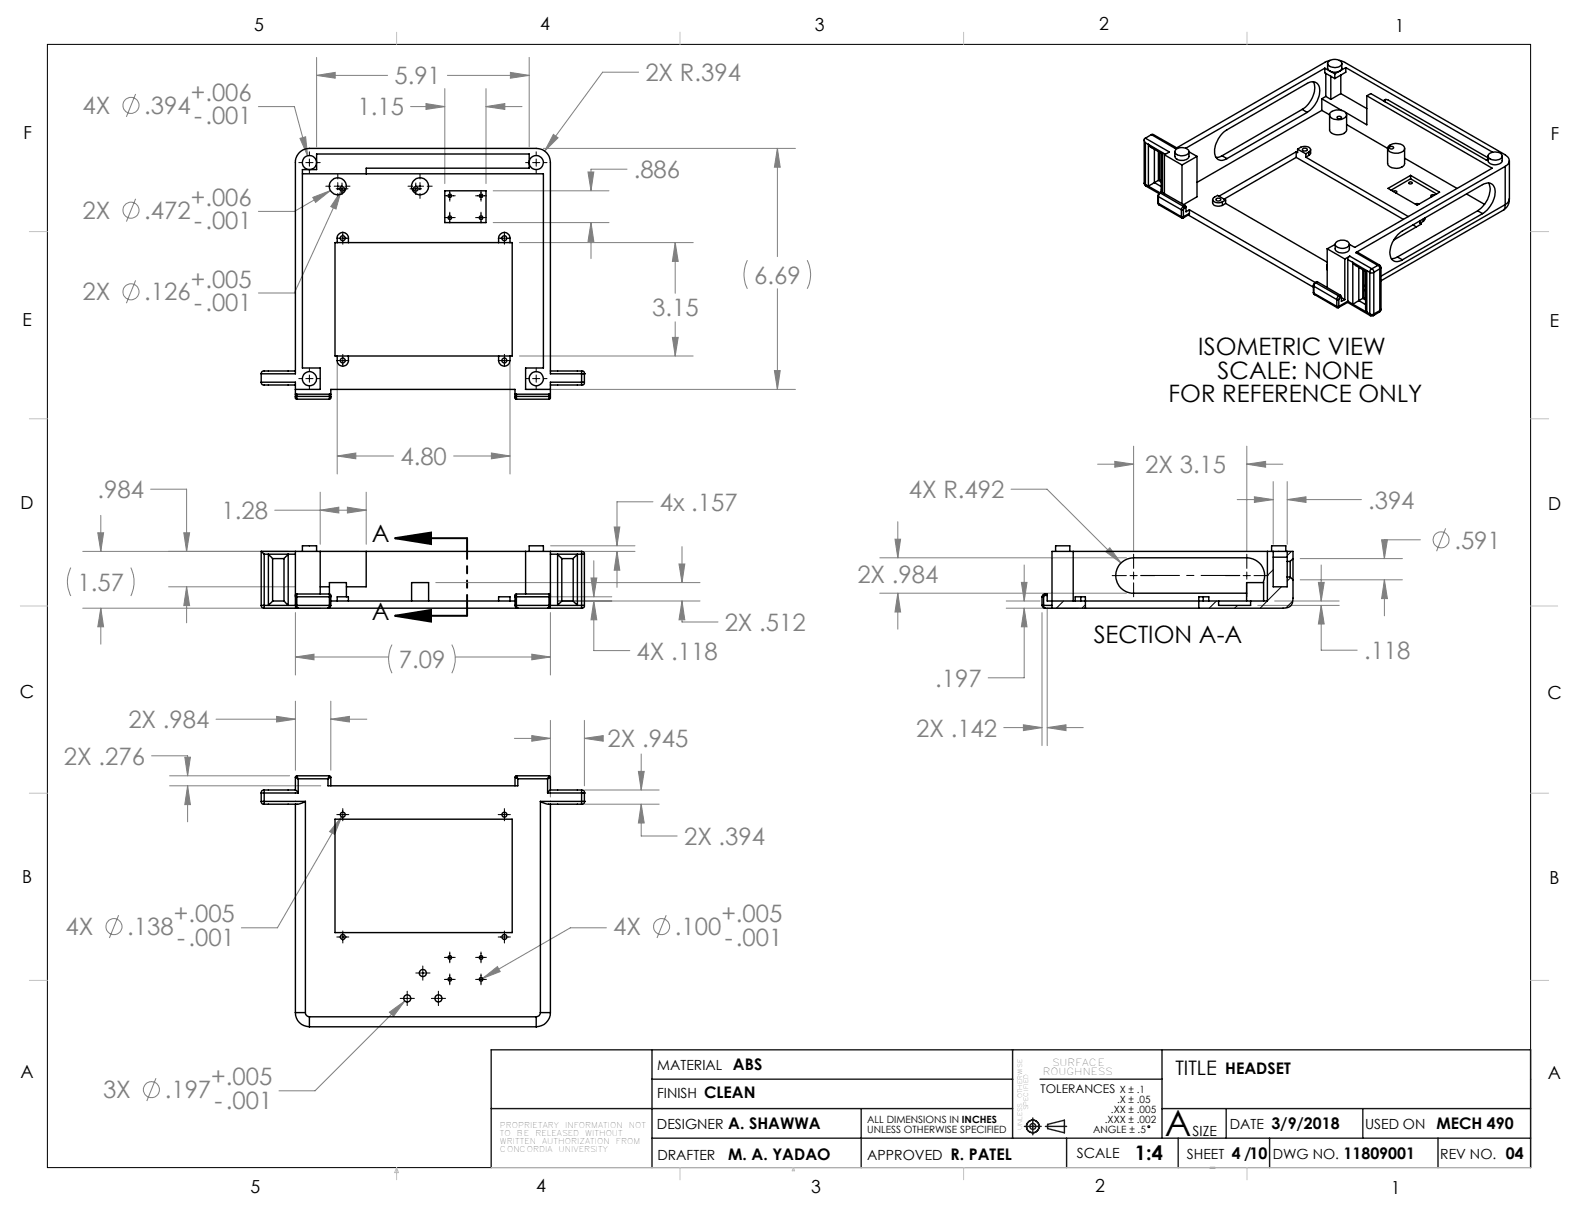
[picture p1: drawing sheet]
<svg xmlns="http://www.w3.org/2000/svg" width="279mm" height="216mm" viewBox="0 0 279 216" stroke-linecap="round" stroke-linejoin="round" font-family="sans-serif">
<g fill="none" stroke="#808080" stroke-width=".18">
<path d="M23.9 16.6l-1.6 4M45.6 18.8h6.3l2.4 8.7M55.8 13.3l3.3-.5v1zM55.8 10.1v15.8M55.8 13.3h12.6M72.4 18.8h6.1M75.1 18.3l3.4 .5-3.4 .5zM78.5 15.6v16.8M78.9 13.3h14.4M85.7 18.8l3.3-.5v1zM85.7 15.6v16.8M85.7 18.8h6.4"/>
<path d="M90 12.8l3.3 .5-3.3 .5zM93.3 10.1v15.8M112.6 12.7h-6.3l-10.2 14M23.9 35.1l-1.6 4M52.9 24.4l1-.3 .4 3.4zM55.2 34.8l3.1-1.2-2.6 2.1zM58.3 33.6l-6.4 3.7h-6.3M60.2 33.7l-.9 3.2-1-.5zM60.2 33.7l-8.3 18h-6.3M87 39.3h20.4M87 33.7h20.4M95.8 26.2h44.5"/>
<path d="M97.6 23.7l.8 .6-2.3 2.4zM103.7 30.3h1l-.5 3.4zM104.2 39.3l.5 3.3h-1zM104.2 39.3v6.3M110.6 29.8h-6.4v3.9M137.1 26.2l.5 3.3h-1zM137.1 26.2v19.1M23.9 49.5l-1.6 4M91.6 42.8h30.7M118.6 59.5h1l-.5 3.3zM119.1 42.8l.5 3.3h-1zM119.1 42.8v8.9"/>
<path d="M119.1 56.8v6M131.8 45.9a5.6 5.6 0 0 0 0 5M137.1 50.9v17.8M142.4 45.9a5.6 5.6 0 0 1 0 5M59.5 64.1v19.5M86.7 79.9l3.3 .5-3.3 .5zM90 64.1v19.5M91.6 62.8h30.7M92.6 68.7h47.7M136.6 65.4h1l-.5 3.3zM200 78.7v18.4M219.9 78.7v18.4"/>
<path d="M14.6 97.3h48.7M17.3 94h1l-.5 3.3zM17.8 90.9v6.4M26.6 86.3h6.3v11M32.4 94h1l-.5 3.3zM48.5 90h16.1M56.5 90l3.3-.5v1zM56.5 86.8v9.2M59.5 80.4l3.3-.5v1zM59.5 80.4h9.9M61.3 89.5l3.3 .5-3.3 .5zM64.6 86.8v9.2"/>
<path d="M80 80.4h10M97.1 97.3h14.9M97.1 96.3h14.9M104.7 98.9v6.4M108.3 93h1l-.5 3.3zM108.8 97.3l.5 3.3h-1zM108.8 97.3v6.3M115.2 88.5h-6.4v7.8M119.8 99.5h1l-.5 3.3zM120.3 96.4v6.4M155.2 98.4h43.5M157.9 95.1h1l-.5 3.3z"/>
<path d="M158.4 92v6.4M178.3 86.3h6.4l13 13M180.7 99.7v6.3M193.6 81.9h6.4M195.1 97.3l.7-.7 1.9 2.7zM196.6 81.4l3.4 .5-3.4 .5zM218.2 88.1h6.4M219.9 81.9l3.3-.5v1zM219.9 81.9h6.4M221.3 87.6l3.3 .5-3.3 .5zM224.6 84.9v11.1M227 88.1l3.4-.5v1z"/>
<path d="M227 84.9v11.1M227 88.1h13.1M229.3 98.5h18.1M233 99.7v6.3M243.7 95.2h1l-.5 3.3zM250.5 95.2h-6.3v3.3M255 93.2l-1.6 4M12.5 100.1a5.5 5.5 0 0 0 0 5M14.6 107.3h42M17.8 107.3l.5 3.3h-1zM17.8 107.3v6.3M23.1 100.1a5.8 5.8 0 0 1 0 5"/>
<path d="M29.7 103.5h22.4M32.9 103.5l.5 3.3h-1zM32.9 103.5v6.4M52.1 115.9l3.3-.5v1zM52.1 108.1v11M52.1 115.9h16.4M69.1 113.7a5.6 5.6 0 0 0 0 5M76.9 102.8h46.6M79.7 113.7a5.6 5.6 0 0 1 0 5M80.3 115.9h16.8M91.2 105.3h16.7M93.8 115.4l3.3 .5-3.3 .5z"/>
<path d="M97.1 108.1v11M98.4 106h25.1M104.2 102h1.1l-.6 3.3zM104.7 106l.6 3.3h-1.1zM104.7 106v8.8h6.4M120.3 106l.5 3.3h-1zM120.3 106v3.7h6.3M155.2 104.6h43.5M158.4 104.6l.5 3.3h-1zM158.4 104.6v6.4M177.5 107.3h12.7M177.5 106h5.9"/>
<path d="M180.2 102.7h1l-.5 3.3zM180.7 107.3l.5 3.3h-1zM180.7 107.3v12.3h-6.4M183.8 108.1v23.4M184.7 107.3v24.2M221.9 106.8h14.3M224.8 106h11.4M229.3 102.3h18.1M232.6 102.7h1l-.6 3.3zM233 106.8l.6 3.3h-1zM233 106.8v7.9h6.4M244.2 102.3l.5 3.3h-1z"/>
<path d="M244.2 102.3v6.3M26.7 133.3h6.4v3.5M29.9 136.8h21.2M29.9 138.6h26.7M32.6 133.6h1l-.5 3.2zM33.1 138.6l.5 3.3h-1zM33.1 138.6v6.4M38.1 126.9h14M48.8 126.4l3.3 .5-3.3 .5zM52.1 123.7v12.2M58.3 126.9l3.3-.5v1zM58.3 123.7v12.2"/>
<path d="M58.3 126.9h6.4M90.7 130.2h6.4M93.8 129.8l3.3 .4-3.3 .5zM97.1 127.1v13.5M103.1 130.2l3.3-.4v.9zM103.1 127.1v11.5M103.1 130.2h2.8M103.1 139.3h13.2M112.6 136.1h1l-.5 3.2zM113.1 133v6.3M177.1 128.3h6.7M180.5 127.8l3.3 .5-3.3 .6z"/>
<path d="M184.7 128.3l3.3-.5v1.1zM184.7 128.3h6.4M60.3 144.1l-1.3 3.1-.9-.5zM60.3 144.1l-11.4 19.6h-6.3M103.1 141.9h13.2M113.1 141.9l.5 3.3h-1zM113.1 141.9v5.6h6.4M20.9 161.4l-1.6 4.1M68.7 178.5l2.7-1.9-2 2.6zM71.4 176.6l-15.8 15.8h-6.4M85.1 172.6l2.6-2.1 .5 .9zM107 163.7h-6.4l-15.5 8.9"/>
<path d="M117.5 161.4l-1.6 4.1M27.5 190.2l-1.6 4"/>
<circle cx="23.1" cy="18.6" r="1.41"/>
<circle cx="23.1" cy="37.1" r="1.41"/>
<circle cx="23.1" cy="51.5" r="1.41"/>
<circle cx="254.2" cy="95.2" r="1.4"/>
<circle cx="20.1" cy="163.5" r="1.41"/>
<circle cx="116.7" cy="163.5" r="1.41"/>
<circle cx="26.7" cy="192.2" r="1.41"/>
</g>
<g fill="none" stroke="#000" stroke-width=".18">
<path d="M8.4 7.8h261.6v198.2h-261.6zM52.7 28.7h.6M53.9 28.7h1.3M54.6 26.8v.6M54.6 28v1.3M54.6 30v.6M55.8 28.7h.7M57.5 32.8h.8M58.9 32.8h1.3M59.3 33.3h2.1M59.6 30.7v.9M59.6 32.2v1.3"/>
<path d="M59.6 34.1v.9M60.3 32.3v2M60.9 32.8h.8M72 32.8h.8M72.3 33.3h2.1M73.3 32.3v2M73.4 32.8h1.3M74.1 30.7v.9M74.1 32.2v1.3M74.1 34.1v.9M75.4 32.8h.8M78.4 38.4h1.9"/>
<path d="M78.4 34.5h1.9M79.3 33.6v1.9M79.3 37.4v1.9M83.9 38.4h1.9M83.9 34.5h1.9M84.8 33.6v1.9M84.8 37.4v1.9M92.7 28.7h.6M93.9 28.7h1.3M94.6 26.8v.6M94.6 28v1.3M94.6 30v.6"/>
<path d="M95.8 28.7h.7M59.4 42h2.1M60.5 40.9v2.2M87.9 42h2.1M89 40.9v2.2M52.7 66.8h.6M53.9 66.8h1.3M54.6 64.9v.6M54.6 66.1v1.3M54.6 68.1v.6M55.8 66.8h.7M59.4 63.6h2.1"/>
<path d="M60.5 62.5v2.2M87.9 63.6h2.1M89 62.5v2.2M92.7 66.8h.6M93.9 66.8h1.3M94.6 64.9v.6M94.6 66.1v1.3M94.6 68.1v.6M95.8 66.8h.7M200 97.8v2.5M219.9 97.8v2.5M196.2 101.5h2.5"/>
<path d="M199.3 101.5h1.3M200 100.9v1.3M200 102.8v2.5M201.2 101.5h2.5M216.2 101.5h2.5M219.3 101.5h1.3M219.9 100.9v1.3M219.9 102.8v2.5M221.2 101.5h2.5M59.4 143.7h2.1M60.5 142.6v2.2M87.9 143.7h2.1"/>
<path d="M89 142.6v2.2M59.4 165.3h2.1M60.5 164.2v2.1M70.6 176.1h2.5M71.8 174.8v2.6M73.3 171.6h2.5M74.6 170.4v2.5M76.1 176.1h2.5M77.3 174.8v2.6M78.4 168.9h1.9M78.4 172.8h1.9M79.3 167.9v1.9"/>
<path d="M79.3 171.8v1.9M83.9 168.9h1.9M83.9 172.8h1.9M84.8 167.9v1.9M84.8 171.8v1.9M87.9 165.3h2.1M89 164.2v2.1"/>
<circle cx="202.6" cy="198.7" r=".17"/>
</g>
<path d="M69.7 94.9l6.3-1v2.1zM69.7 94.9h12.7M69.7 108.6l6.3-1v2zM69.7 108.6h12.7" fill="none" stroke="#000" stroke-width=".35"/>
<g fill="none" stroke="#191924" stroke-width=".25">
<path d="M86.6 195.5h92M115 185.2v20.8M115 190.4h63.6M151.9 195.5v10.5M178.6 185.2v15.6M180.7 198.7h3M182.2 197.2v3M183.4 190.4h21.6M184.4 198.7h3.7M184.8 198.3l2.9-.7v2.2l-2.9-.7zM205 185.2v15.6M205 195.5h65"/>
<path d="M216.3 195.5v5.3M240.4 195.5v5.3M86.6 206v-20.8h183.4v20.8M115 200.8h155M188.1 200.8v5.2M207.8 200.8v5.2M213.4 206h.9M223.9 200.8v5.2M253.6 200.8v5.2"/>
<circle cx="182.2" cy="198.7" r="1.11"/>
<circle cx="182.2" cy="198.7" r=".51"/>
</g>
<path d="M201.2 101.5h17.5" fill="none" stroke="#000" stroke-width=".18" stroke-dasharray="15.2 1.3 1.3 1.3" stroke-dashoffset="8.4"/>
<path d="M82.4 94.9v13.7" fill="none" stroke="#000" stroke-width=".35" stroke-dasharray="6.3 1.3 1.3 1.3 1.3 1.3" stroke-dashoffset="2.7"/>
<g fill="none" stroke="#c0c0c0" stroke-width=".18">
<path d="M70 5.7v2.1M119.9 5.7v2.1M170 5.7v2.1M220 5.7v2.1M5.2 40.9h3.2M270 40.9h3.2M5.2 73.9h3.2M270 73.9h3.2M3.6 106.9h4.8M270 106.9h4.7M5.2 139.9h3.2M270 139.9h3.2"/>
<path d="M5.2 172.9h3.2M270 172.9h3.2M70 206v2.1M70 206l.3 .8h-.7zM86.6 206h183.4M119.9 206v2.1M139.9 206l.3 .5h-.5zM170 206v2.1M220 206v2.1"/>
</g>
<path d="M69.7 94.9l6.3-1v2.1zM69.7 108.6l6.3-1v2z" fill="#000"/>
<path d="M55.8 13.3l3.3-.5v1zM90 12.8l3.3 .5-3.3 .5zM86.7 79.9l3.3 .5-3.3 .5zM59.5 80.4l3.3-.5v1zM118.6 59.5h1l-.5 3.3zM119.1 42.8l.5 3.3h-1zM85.7 18.8l3.3-.5v1zM75.1 18.3l3.4 .5-3.4 .5zM104.2 39.3l.5 3.3h-1zM103.7 30.3h1l-.5 3.4zM52.9 24.4l1.4 3.1-.4-3.4zM137.1 26.2l.5 3.3h-1zM136.6 65.4h1l-.5 3.3zM55.2 34.8l.5 .9 2.6-2.1zM60.2 33.7l-1.9 2.7 1 .5zM97.6 23.7l-1.5 3 2.3-2.4zM52.1 115.9l3.3-.5v1zM93.8 115.4l3.3 .5-3.3 .5zM17.3 94h1l-.5 3.3zM17.8 107.3l.5 3.3h-1zM119.8 99.5h1l-.5 3.3zM120.3 106l.5 3.3h-1zM104.2 102h1.1l-.6 3.3zM104.7 106l.6 3.3h-1.1zM56.5 90l3.3-.5v1zM61.3 89.5l3.3 .5-3.3 .5zM32.4 94h1l-.5 3.3zM32.9 103.5l.5 3.3h-1zM108.3 93h1l-.5 3.3zM108.8 97.3l.5 3.3h-1zM60.3 144.1l-2.2 2.6 .9 .5zM68.7 178.5l.7 .7 2-2.6zM85.1 172.6l3.1-1.2-.5-.9zM48.8 126.4l3.3 .5-3.3 .5zM58.3 126.9l3.3-.5v1zM32.6 133.6h1l-.5 3.2zM33.1 138.6l.5 3.3h-1zM103.1 130.2l3.3-.4v.9zM93.8 129.8l3.3 .4-3.3 .5zM113.1 141.9l.5 3.3h-1zM112.6 136.1h1l-.5 3.2zM243.7 95.2h1l-.5 3.3zM244.2 102.3l.5 3.3h-1zM221.3 87.6l3.3 .5-3.3 .5zM227 88.1l3.4-.5v1zM232.6 102.7h1l-.6 3.3zM233 106.8l.6 3.3h-1zM180.2 102.7h1l-.5 3.3zM180.7 107.3l.5 3.3h-1zM219.9 81.9l3.3-.5v1zM196.6 81.4l3.4 .5-3.4 .5zM195.1 97.3l2.6 2-1.9-2.7zM157.9 95.1h1l-.5 3.3zM158.4 104.6l.5 3.3h-1zM180.5 127.8l3.3 .5-3.3 .6zM184.7 128.3l3.3-.5v1.1z" fill="#808080"/>
<g fill="none" stroke="#000" stroke-width=".25">
<path d="M229.7 19.3l.9 .5M229.7 19.3l-14.2 8.2M230.6 19.8a4.5 4.5 0 0 0 2-4.7 1.31 1.31 0 0 0-2-.4l-14.2 8.2a4.6 4.6 0 0 0-2 4.7 1.31 1.31 0 0 0 2 .4M230.6 19.8l-14.2 8.2M231.6 14.4a3.8 3.8 0 0 1-1.1 4.2l-.8 .7M233.2 19.5l1.3 .7v2.7a1.65 1.65 0 0 0 2.4 .7l.5-.4 .1-.3v-2.7M233.2 19.5l-22.1 12.7M233.2 17.4v2.1M233.2 17.4l3.5 2.1M233.7 12l-24.5 14.1M233.7 12l1.7 1M233.7 12v.8l1.7 1.1"/>
<path d="M233.9 17l-.7 .4M233.9 17l.8 .5M233.9 12.9v4.1M234.2 11.2v.8a1.56 1.56 0 0 0 2.1 .5M234.4 10.8a1.59 1.59 0 0 1 2.3 .3 1.42 1.42 0 0 1-2.1 .6l-.4-.5zM234.6 10.7l-.7 .2-26.6 15.3-4.2-2.5M234.7 13.4v4.1M234.8 19.8a2.11 2.11 0 0 1 2.6 .2 .82 .82 0 0 1-.8 1.1 1.73 1.73 0 0 1-2.1-.7l.1-.4zM235.4 13v.9M236.3 10.7l.9 .3 28.3 16.3a1.09 1.09 0 0 1 .7 1 1.09 1.09 0 0 1-.7 1.1M236.3 12.5l-.9 .5M236.5 16.5l4.6 2.7"/>
<path d="M236.5 13.2v3.3M236.5 16.5l-1.8 1M236.7 11.2v.9l-.4 .4M237.4 11.9l25.9 14.9M237.4 11.9l-1.1 .6M237.4 11.9v.8l-2 1.2M241.1 16.9l22.1 12.8-24.2 13.9-1-.5M241.1 16.9l.7-.4 20.3 11.7 .4-.2M241.1 16.9v5.1l-3.8-2.2M244 17.8l.5-.3 .4 .2 17.6 10.1M244.3 17.9v.1M244.4 17.5l-.1 .4"/>
<path d="M53.3 30.7h42.5v34.2h-3.1v3.8h4.4M64.6 30.7v-1h28.7v-2.5h-37.5v2.7h-2.5v35h3.2v3.8h-4.4M78.5 33.7h7.2v5.6h-7.2zM201.8 24.7v7.6M201.8 32.3l.3 .5M201.8 32.3l.2 .2M202 24.4l-.2 .2 .2 .6M202 32.5l.1 .3M202 24.4l4.3 2.4-.9 .5M202 25.2l.6 .3M202 25.2v7.3M202 32.5l.6 .3"/>
<path d="M202.1 32.8l2.3 1.3M202.6 25.5l.4 .5 1.8 1M202.6 25.5l2.4 1.4M202.6 25.5v7.3M202.6 32.8l2 1.2M203.1 23.7h.3l4.1 2.4M203.1 23.7l-1.1 .7M203.6 32.2l-1 .6M203.6 26.4v5.8M203.6 32.2l1.2 .7M204.3 35.8l.2 .4M204.3 34.6v.1"/>
<path d="M204.3 35.8v.1M204.3 34.6v1.2M204.3 35.9l.2 .3 4 2.3-.1-.3M204.3 34.7l4.1 2.3M204.3 35.9l4.1 2.3M204.3 26.7v5.1M204.3 34.7v1.2M204.3 31.8l-.7 .4M204.3 31.8l.5 .3M204.5 34l-.2 .6M204.5 31.7l-.2 .1M204.5 34h.2"/>
<path d="M204.5 26.9v4.8M204.5 31.7l.3 .2M204.7 34l-.4 .7M204.7 34l4 2.4M204.8 27l.1 6.9M205 33.9l-.5 .1M205 33.9l-.3 .1M205 33.9l4 2.3M205 26.9l-.2 .1M205 26.9l.6 .3M205 26.9v7M205.4 27.3l3.1 1.8"/>
<path d="M205.4 27.3v6.8M207.2 26.8v.8a1.46 1.46 0 0 0 2.5 0v-.8l1.4 .8M207.5 26.3a1.62 1.62 0 0 1 2.2 .4 1.22 1.22 0 0 1-1.7 .7 .65 .65 0 0 1-.7-.3 .65 .65 0 0 1 .2-.8zM208.4 37h.3M208.4 38.2h.3M208.4 37v1.2M208.4 38.5h.3M208.5 29.1v6.8M208.7 36.4l-.3 .6M208.7 36.4l.2 .3M208.7 38.2v.3M208.7 37v1.2"/>
<path d="M208.9 36.7l-.2 .3M209 36.2l.2 .3M209 36.2l-.3 .2M209.2 36.5v.9l.6-.4M209.2 36.5l-.3 .2M209.6 37.9l22.1 12.8M209.8 37.6v.2l-1.1 .7M209.8 37l22.2 12.8M209.8 37v.6M209.8 37.6l-1.1 .6M211.1 27.6l-2.6 1.5M211.1 27.6v7.1l-2.3 1.4"/>
<path d="M213.9 35.2v.6a1.19 1.19 0 0 0 1.7 .4M214.5 35.1a.44 .44 0 0 1 .5-.2 .44 .44 0 0 1 .3 .4 .44 .44 0 0 1-.5 .2 .44 .44 0 0 1-.3-.4zM215.5 27.5l-.5 .2-.5 .1M215.5 27.5l.9 .5M215.6 35.6v.6M216.2 35.3l-1.4-.8-.6 .3a.48 .48 0 0 0-.3 .5 .48 .48 0 0 0 .5 .4l.6 .1 .6-.2M216.2 35.9l-.6 .3M216.2 35.9l17.9 10.3M216.2 35.3l-.6 .3M216.2 35.3v.6M228.6 26.8l-13.6 7.8M228.6 26.8v1"/>
<path d="M228.6 27.8l18.9 10.9M228.6 27.8l-12.7 7.3M228.9 26.3l.5-.3a1.22 1.22 0 0 1 1.8 .5l-.3 .3M228.9 26.3v.6l-.3-.1M228.9 26.3l1.4 .8M229.8 26.3a.46 .46 0 0 1 .4-.2 .46 .46 0 0 1 .4 .4 .51 .51 0 0 1-.9-.1zM230.3 27.7l18.1 10.5M230.3 27.1v.6M230.9 27.4l-.6 .3M230.9 26.8l-.6 .3M230.9 26.8v.6M231.2 26.4v.7l-.3 .3"/>
<path d="M235.9 20.6a.45 .45 0 0 1 .7 .2 .41 .41 0 0 1-.4 .2 .41 .41 0 0 1-.3-.4zM237.5 22l7.3 4.2v2.6a1.67 1.67 0 0 0 2.3 .7l.6-.3 .1-.3v-2.7M244.8 33.2l4-2.3 5.1 3-3.9 2.3zM244.9 25.8a2 2 0 0 1 2.8 .1 .78 .78 0 0 1-.8 1.1 1.73 1.73 0 0 1-2.1-.7zM245.1 26a.42 .42 0 0 1 .4-.2 .42 .42 0 0 1 .3 .3 .4 .4 0 0 1-.4 .2 .4 .4 0 0 1-.3-.3zM245.8 33.8a.28 .28 0 0 1 .3-.2 .28 .28 0 0 1 .2 .4h-.1M247.8 27.9l9.2 5.3M248.5 32.2a.33 .33 0 0 1 .3-.1 .33 .33 0 0 1 .3 .2 .36 .36 0 0 1-.6-.1zM248.8 31.5l-3.4 2M248.8 31.5l4.6 2.7M248.8 30.9v.6M249.2 39.7l.6 .3"/>
<path d="M249.7 36l.1-.1 .5 .1M250.5 39.4l.2 .1-4.8 2.8M250.5 38.9v.5M251 39.1l-.5 .3M251 38.6v.5M251.3 38.5v.2l-.3 .4M253 34.5a.31 .31 0 0 0-.3-.2 .31 .31 0 0 0-.3 .3l.2 .1M258.7 34.2l3.2 1.9M260.6 37.2l.9 .5M260.6 37.2l-14.1 8.1M261.5 37.7a4.4 4.4 0 0 0 2.1-4.7 1.29 1.29 0 0 0-2.1-.4l-14.1 8.1a4.4 4.4 0 0 0-2.1 4.7 1.26 1.26 0 0 0 2.1 .4M261.5 37.7l-14.1 8.1"/>
<path d="M262.5 27.5v.8a1.45 1.45 0 0 0 2.2 .5l.3-.4v-.9M262.6 32.3a4.1 4.1 0 0 1-1.7 4.7l-.3 .2M262.6 27.2a1.7 1.7 0 0 1 2.3 .1 .79 .79 0 0 1-.9 .9 1.31 1.31 0 0 1-1.5-.7zM265.2 37l-21.6 12.5M265.5 36.1l-.1 .6-.2 .3M265.5 29.4l-26.4 15.2M265.5 29.4v6.7M265.5 36.1l-21.9 12.6M266.2 35.1v.4a2.11 2.11 0 0 1-1 1.5M266.2 35.1a1.32 1.32 0 0 1-.7 1M266.2 28.3v6.8M59.1 42.8h31.2v20h-31.2z"/>
<path d="M59.5 42.8a1.43 1.43 0 0 1 .3-1.6 .98 .98 0 0 1 1.1-.1 .98 .98 0 0 1 .6 .9v.8M87.9 42.8a1.52 1.52 0 0 1 .4-1.6 .98 .98 0 0 1 1.1-.1 .98 .98 0 0 1 .6 .9v.8M231.7 51.6l.2 .4M231.7 50.4v.1M231.7 51.6v.1M231.7 50.4v1.2M231.7 51.7l.2 .3M231.7 50.5l4.1 2.3M231.7 51.7l4.1 2.3M231.7 50.5v1.2M231.9 52l3.9 2.3M232 49.8l-.3 .6"/>
<path d="M232 49.8l.1 .1M232.1 49.9l-.3 .3-.1 .3M232.1 49.9l4 2.3M232.4 49.7l-.4 .1M232.4 49.7l-.3 .2M232.4 49.7l4 2.4M234.1 46.8v.8M234.1 46.6v.4M234.1 43.9l3.1 1.8M234.1 43.9v6.8M235.5 43.1v.8a1.45 1.45 0 0 0 2.3 .4l.2-.4v-.8M235.5 43.1l-1.4 .8"/>
<path d="M235.7 42.7a1.59 1.59 0 0 1 2.3 .3 1.1 1.1 0 0 1-1.6 .8 .69 .69 0 0 1-.7-.3 .69 .69 0 0 1 0-.8zM235.8 52.8h.3M235.8 54h.3M235.8 54v.3M235.8 52.8v1.2M235.8 54.3h.3M236.1 52.2l-.2 .2-.1 .4M236.1 52.2l.2 .3M236.1 54v.3M236.1 52.8v1.2M236.3 52.5l-.2 .3M236.4 52.1l.2 .3"/>
<path d="M236.4 52.1l-.3 .1M236.6 52.4l-.3 .1M236.6 52.4v.8l.6-.4M236.6 52.5l.6 .3M237.2 45.7v7.1M237.7 53.3l4 2.4M237.7 53.3l-1.6 1M237.7 53.1v.2M237.7 45.8l.9 .5M237.7 45.8v7.3M237.7 53.1l-1.6 .9M237.7 53.1l.9 .6"/>
<path d="M238.1 45.2l-.3 .2-.1 .4M238.1 45.2l3.9 2.2M238.1 45.2l-.9 .5M238.6 46.3l.5 .5 1.8 1.1M238.6 46.3l2.5 1.4M238.6 46.3v7.4M238.6 53.7l2.5 1.4M239.1 44.6l.3-.1 3.9 2.2M239.1 44.6l3.9 2.2M239.7 53l-1.1 .7M239.7 47.2v5.8M239.7 53l1.2 .7"/>
<path d="M240.4 52.6l-.7 .4M240.4 47.6v5M240.4 52.6l.5 .3M240.6 52.5l-.2 .1M240.6 47.7v4.8M240.6 52.5l.3 .2M240.9 47.9v6.6l.2 .6M240.9 51.1l-.3 .2M240.9 50.3l-.3 .1M241.1 47.7l-.2 .2M241.1 47.7l.5 .3M241.1 55.1l.5 .3"/>
<path d="M241.1 47.7v7.4M241.6 55.4a.37 .37 0 0 0 .2 .4 .37 .37 0 0 0 .5-.1M241.6 48l.3 .2 .4-.2M241.6 55.4l.3 .1 .4-.1M241.6 48v7.4M242 47.4l-.3 .3-.1 .3M242 47.4l.3 .3v.3M242.3 55.4v.3M242.3 48v7.4M243 46.8l.3 .2 .1 .4M243 46.8l-1 .6M243.3 46.7l.3 .5"/>
<path d="M243.3 46.7l-.3 .1M243.3 55l-1 .7M243.4 54.8l-.1 .2M243.4 47.4l-1.1 .6M243.4 47.4v7.4M243.4 54.8l-1.1 .6M243.6 47.2v7.4M243.6 54.6l-.3 .4M243.6 47.2l-.2 .2M243.6 54.6l-.2 .2M246.5 45.3l-1.1 .3M246.5 45.3l.9 .5"/>
<path d="M46.1 67.4l.1 .4 .2 .1h5.7M46.1 65.9h6v-37.2a2.46 2.46 0 0 1 2.5-2.5h40a2.46 2.46 0 0 1 2.5 2.5v37.2h5.5M46.1 67.4h6v2.5M46.1 65.9v1.5M52.1 65.4h-5.7l-.2 .2-.1 .3M52.1 69.5h.3M52.1 69.9h.3M52.1 69.9v.4l.3 .1M52.4 69.9v.5M52.4 69.5v.4M52.4 69.9h5.7M52.4 69.5h5.7"/>
<path d="M52.4 70.4h5.7M58.1 69.9v.5M58.1 69.9h.2M58.1 69.5h.2M58.1 69.5v.4M58.3 69.9v.4l-.2 .1M58.3 69.9v-1.2h32.5v1.2M59.5 62.8a1.53 1.53 0 0 0 .3 1.6 1.01 1.01 0 0 0 1.1 .1 1.01 1.01 0 0 0 .6-.9v-.8M87.9 62.8a1.63 1.63 0 0 0 .4 1.6 1.01 1.01 0 0 0 1.1 .1 1.01 1.01 0 0 0 .6-.9v-.8M90.8 69.9h.3M90.8 69.5h.3M90.8 69.9v.4l.3 .1"/>
<path d="M91.1 69.9v.5M91.1 69.9h5.7M91.1 69.5v.4M91.1 69.5h5.7M91.1 70.4h5.7M96.8 69.5h.3M96.8 69.9h.3M96.8 69.9v.5M96.8 69.5v.4M97.1 69.9v.4l-.3 .1M97.1 67.9h5.5M97.1 65.4h5.5"/>
<path d="M102.6 67.4v.5M102.6 65.4v.5M102.6 67.4h.5M102.6 65.4l.3 .1 .2 .2v1.7M102.6 65.9h.5M102.6 67.4h-5.5v2.5M102.6 65.9v1.5M103.1 65.8v.1M103.1 65.9h.1M103.1 67.4l-.1 .4-.4 .1M46.1 97.3l.5 .5M46.1 97.3v9.5"/>
<path d="M46.1 97.3h56.5M46.6 97.8v9M46.6 97.8h5.5M48.1 98.5l-.8-.7v9l.8-.8M48.1 98.5h2M48.1 98.5v7.5M50.1 98.5l.7-.7v9l-.7-.8M50.1 98.5v7.5M52.1 97.3v7.7M53.3 97.3v-1h2.5v1M56.5 97.3v7.5M64.6 97.3v6.2h-3.5"/>
<path d="M92.7 97.3v7.5M93.3 97.3v-1h2.5v1M97.1 97.3v7.7M97.1 97.8h5.5M99.1 98.5l-.7-.7v9l.7-.8M99.1 98.5h2M99.1 98.5v7.5M101.1 98.5l.7-.7v9l-.7-.8M101.1 98.5v7.5M102.6 97.8h.5M102.6 97.3v.5M102.6 97.3l.4 .1 .1 .4"/>
<path d="M102.6 97.8v9M103.1 97.8v9M186.2 97.3v-1h2.5v1M189.3 97.3v8.7M223.6 97.3v8.7h-38.9v-1M224.3 97.3v-1h2.5v1M224.6 97.3v6.2h2.4v-1.7M224.6 98.3h2.4M227 99v2.8M227 97.3v1.7M227 99h.6M227.6 99v2.8"/>
<path d="M228.1 98.5v3.8M228.1 98.5v-1.2h-42.5v10M228.1 98.5l-.5 .5M46.1 106.8h.5M46.1 106.8l.1 .4 .4 .1M46.6 106.8v.5M46.6 106.8h5.5M46.6 107.3h56M48.1 106h2M52.1 105v.3M52.1 105.3h.3M52.1 106.8a.48 .48 0 0 0 .5 .5l-.2-.2v-.3"/>
<path d="M52.1 106.8h.3M52.1 105.3v1.5M52.4 104.8l-.3 .2M52.4 104.8v.5M52.4 105.3v1.5M52.4 106.8h5.7M52.4 105.3h5.7M52.4 104.8h5.7M56.5 103.5h1.6M58.1 105.3h.2M58.1 106.8h.2M58.1 104.8v.5"/>
<path d="M58.1 104.8l.2 .1v.4M58.1 106.8l-.1 .3-.1 .2a.48 .48 0 0 0 .4-.5M58.1 104.8v-2h3v2.5M58.1 105.3v1.5M58.3 105.3v1.5M58.3 106h32.5M59.5 106v-.7h2v.7M72.6 106v-3.2h3v3.2M87.9 106v-.7h2.1v.7M90.8 106.8a.48 .48 0 0 0 .5 .5l-.1-.2-.1-.3M90.8 106.8h.3M90.8 105.3h.3"/>
<path d="M90.8 105.3v1.5M91.1 104.8v.5M91.1 104.8l-.3 .1v.4M91.1 105.3v1.5M91.1 106.8h5.7M91.1 105.3h5.7M91.1 104.8h5.7M96.8 106.8v.3l-.2 .2a.48 .48 0 0 0 .5-.5M96.8 106.8h.3M96.8 104.8v.5M96.8 105.3h.3M96.8 104.8l.3 .2"/>
<path d="M96.8 105.3v1.5M97.1 105v.3M97.1 105.3v1.5M97.1 106.8h5.5M99.1 106h2M102.6 106.8v.5M102.6 106.8h.5M103.1 106.8l-.1 .4-.4 .1M183.8 106.8a.54 .54 0 0 0 .5 .5M183.8 106.8h.3M183.8 105.3h.3M183.8 105.3v1.5"/>
<path d="M184.1 106.8v.3l.2 .2M184.1 106.8h1.5M184.1 105.3v1.5M184.3 105l-.2 .3M184.3 104.8h.4v.2M184.3 104.8v.2M184.3 104.8a.54 .54 0 0 0-.5 .5M184.3 105h.4M190.6 105.3h-.9v.7M190.6 105.3h.9v2M190.6 105.3v.7M212.2 105.3h1v.7"/>
<path d="M212.2 105.3h-.7v2M212.2 105.3v.7M214.9 106v.8h5.7v-.8M219.9 106v-3.2h3v3.2M222.8 102.8a3.1 3.1 0 0 0-2.9-4.4h-19.9a3.1 3.1 0 0 0-3.2 3.1 3.1 3.1 0 0 0 3.2 3.1h19.9M227 101.8h.6M227.6 101.8l.5 .5M228.1 102.3v3.2a1.49 1.49 0 0 1-1.8 1.8h-42M46.1 139.9h.5M46.1 139.9v1.5M46.6 139.3v.6M46.6 139.3l-.4 .2-.1 .4"/>
<path d="M46.6 139.9v1.5M46.6 139.9h6M46.6 139.3h5.5M52.1 137.1l.5 .3M52.1 139.3l.5 .6M52.1 137.1v2.2M52.4 136.8l.2 .6M52.4 136.8l-.3 .3M52.4 136.8h5.7M52.6 137.4v2.5M52.6 137.4h5.3M57.9 137.4v1.2h33.4v-1.2"/>
<path d="M58.1 136.8l-.2 .6M58.1 136.8l.2 .3M58.3 137.1l-.4 .3M58.3 137.1v1.5M90.8 137.1l.5 .3M90.8 137.1v1.5M91.1 136.8l.2 .6M91.1 136.8l-.3 .3M91.1 136.8h5.7M91.3 137.4h5.3M96.6 139.9h6M96.6 137.4v2.5"/>
<path d="M96.8 136.8l-.2 .6M96.8 136.8l.3 .3M97.1 139.3l-.5 .6M97.1 137.1l-.5 .3M97.1 137.1v2.2M97.1 139.3h5.5M102.6 139.3v.6M102.6 139.3l.4 .2 .1 .2v1.9l-.2 .2-.3 .1M102.6 139.9h.5M102.6 139.9v1.5M103.1 139.9h.1M46.1 141.4h.1"/>
<path d="M46.1 141.4h.5M46.1 141.4l.2 .4 .3 .1M46.6 141.4v.5M46.6 141.4h7.3M52.1 141.9v36.7M53.9 141.4l-1.3 .5h-6M53.9 141.4v37.2M59.1 144.5h31.2v20h-31.2zM95.3 141.4l1.3 .5h6M95.3 141.4v37.2M95.3 141.4h7.3M97.1 141.9v36.7"/>
<path d="M102.6 141.4v.5M102.6 141.4h.5M103.1 141.4h.1M52.1 178.6h1.8M52.1 178.6a2.47 2.47 0 0 0 2.5 2.5M53.9 178.6a.72 .72 0 0 0 .7 .8M54.6 179.4v1.7M54.6 179.4h40M94.6 179.4v1.7M95.3 178.6h1.8M95.3 178.6a.72 .72 0 0 1-.7 .8M97.1 178.6a2.53 2.53 0 0 1-2.5 2.5"/>
<path d="M54.6 181.1h40"/>
<circle cx="54.6" cy="28.7" r="1.25"/>
<circle cx="59.6" cy="32.9" r="1.5"/>
<circle cx="60.3" cy="33.3" r=".4"/>
<circle cx="73.4" cy="33.3" r=".4"/>
<circle cx="74.1" cy="32.9" r="1.5"/>
<circle cx="79.3" cy="38.4" r=".31"/>
<circle cx="79.3" cy="34.5" r=".31"/>
<circle cx="84.8" cy="38.4" r=".31"/>
<circle cx="84.8" cy="34.5" r=".31"/>
<circle cx="94.6" cy="28.7" r="1.25"/>
<circle cx="60.5" cy="42" r=".44"/>
<circle cx="89" cy="42" r=".45"/>
<circle cx="54.6" cy="66.8" r="1.25"/>
<circle cx="60.5" cy="63.6" r=".43"/>
<circle cx="89" cy="63.6" r=".43"/>
<circle cx="94.6" cy="66.8" r="1.25"/>
<circle cx="60.5" cy="143.7" r=".44"/>
<circle cx="89" cy="143.7" r=".44"/>
<circle cx="60.5" cy="165.3" r=".44"/>
<circle cx="71.8" cy="176.1" r=".63"/>
<circle cx="74.6" cy="171.6" r=".62"/>
<circle cx="77.3" cy="176.1" r=".63"/>
<circle cx="79.3" cy="172.7" r=".31"/>
<circle cx="79.3" cy="168.9" r=".32"/>
<circle cx="84.9" cy="172.8" r=".32"/>
<circle cx="84.9" cy="168.9" r=".33"/>
<circle cx="89" cy="165.3" r=".44"/>
</g>
<path d="M227.8 97.3l-.8 .7M187.6 106l-1.3 1.3M191.5 106.7l-.6 .6M214.6 106l-1.3 1.3M218.3 106.8l-.5 .5M223.5 106l-1.2 1.3M224.6 100.5l-1 1M226 103.5l-2.4 2.5M227.7 101.9l-.7 .6M228 106l-1.2 1.2" fill="none" stroke="#000" stroke-width=".18"/>
<text font-size="6.3" x="205.5" y="200.4">A</text>
<g font-size="4.2" fill="#808080">
<text x="33.7" y="17.9">+.006</text>
<text x="69.6" y="14.9">5.91</text>
<text x="113.8" y="14.3">2X R.394</text>
<text x="14.6" y="20.1">4X</text>
<text x="25.4" y="20.1">.394</text>
<text x="34.2" y="22">-.001</text>
<text x="63.1" y="20.4">1.15</text>
<text x="111.8" y="31.4">.886</text>
<text x="14.6" y="38.6">2X</text>
<text x="25.4" y="38.6">.472</text>
<text x="33.7" y="36.3">+.006</text>
<text x="34.2" y="40.4">-.001</text>
<text x="14.6" y="53">2X</text>
<text x="25.4" y="53">.126</text>
<text x="33.7" y="50.7">+.005</text>
<text x="133" y="50">6.69</text>
<text x="34.2" y="54.8">-.001</text>
<text x="115" y="55.8">3.15</text>
<text x="70.6" y="82">4.80</text>
<text x="202" y="83.5">2X 3.15</text>
<text x="17.2" y="87.9">.984</text>
<text x="160.3" y="87.9">4X R.492</text>
<text x="241.3" y="89.7">.394</text>
<text x="39.1" y="91.6">1.28</text>
<text x="116.4" y="90.1">4x .157</text>
<text x="256.5" y="96.8">.591</text>
<text x="13.7" y="104.2">1.57</text>
<text x="151.2" y="102.8">2X .984</text>
<text x="127.8" y="111.3">2X .512</text>
<text x="70.3" y="117.8">7.09</text>
<text x="112.3" y="116.4">4X .118</text>
<text x="240.6" y="116.3">.118</text>
<text x="164.9" y="121.1">.197</text>
<text x="22.6" y="128.4">2X .984</text>
<text x="107.2" y="131.8">2X .945</text>
<text x="161.6" y="129.9">2X .142</text>
<text x="11.3" y="134.9">2X .276</text>
<text x="120.7" y="149">2X .394</text>
<text x="11.6" y="165">4X</text>
<text x="22.5" y="165">.138</text>
<text x="30.7" y="162.7">+.005</text>
<text x="31.2" y="166.8">-.001</text>
<text x="108.2" y="165">4X</text>
<text x="119" y="165">.100</text>
<text x="127.3" y="162.7">+.005</text>
<text x="127.8" y="166.8">-.001</text>
<text x="37.3" y="191.5">+.005</text>
<text x="18.2" y="193.7">3X</text>
<text x="29.1" y="193.7">.197</text>
<text x="37.8" y="195.6">-.001</text>
</g>
<g font-size="4.2">
<text x="211.4" y="62.6">ISOMETRIC VIEW</text>
<text x="206.1" y="71">FOR REFERENCE ONLY</text>
<text x="214.8" y="66.8">SCALE: NONE</text>
<text x="65.6" y="95.6">A</text>
<text x="65.6" y="109.3">A</text>
<text x="192.9" y="113.4">SECTION A-A</text>
</g>
<g font-size="3.5">
<text x="207.3" y="189.5">TITLE</text>
<text x="200.2" y="204.7">1:4</text>
</g>
<g font-size="3.2">
<text x="44.8" y="5.4">5</text>
<text x="95.3" y="5.3">4</text>
<text x="143.7" y="5.4">3</text>
<text x="193.9" y="5.4">2</text>
<text x="246.1" y="5.7">1</text>
<text x="4.1" y="24.5">F</text>
<text x="273.5" y="24.7">F</text>
<text x="4" y="57.5">E</text>
<text x="273.4" y="57.6">E</text>
<text x="3.6" y="89.8">D</text>
<text x="273.1" y="90">D</text>
<text x="3.5" y="123.1">C</text>
<text x="272.9" y="123.3">C</text>
<text x="3.9" y="155.7">B</text>
<text x="273.3" y="155.9">B</text>
<text x="3.6" y="190.2">A</text>
<text x="273" y="190.3">A</text>
<text x="44.2" y="210.4">5</text>
<text x="94.6" y="210.3">4</text>
<text x="143.1" y="210.4">3</text>
<text x="193.2" y="210.3">2</text>
<text x="245.4" y="210.6">1</text>
</g>
<g font-size="2.8">
<text x="129.3" y="188.7">ABS</text>
<text x="216.1" y="189.5">HEADSET</text>
<text x="124.2" y="193.6">CLEAN</text>
<text x="128.5" y="199.2">A. SHAWWA</text>
<text x="224.3" y="199.2">3/9/2018</text>
<text x="253.4" y="199.2">MECH 490</text>
<text x="128.5" y="204.5">M. A. YADAO</text>
<text x="167.7" y="204.5">R. PATEL</text>
<text x="217.3" y="204.4">4 /10</text>
<text x="237" y="204.4">11809001</text>
<text x="265.6" y="204.4">04</text>
</g>
<g font-size="2.5">
<text x="115.9" y="188.7">MATERIAL</text>
<text x="115.9" y="193.6">FINISH</text>
<text x="115.9" y="199.2">DESIGNER</text>
<text x="210.4" y="200.4">SIZE</text>
<text x="216.9" y="199.2">DATE</text>
<text x="240.8" y="199.2">USED ON</text>
<text x="115.9" y="204.5">DRAFTER</text>
<text x="153" y="204.5">APPROVED</text>
<text x="189.9" y="204.3">SCALE</text>
<text x="209.4" y="204.4">SHEET</text>
<text x="224.5" y="204.4">DWG NO.</text>
<text x="254" y="204.4">REV NO.</text>
</g>
<text font-size="2.1" x="183.6" y="192.8">TOLERANCES</text>
<g font-size="1.8">
<text x="196" y="196.4">.XX ± .005</text>
<text x="197" y="194.6">.X ± .05</text>
<text x="197.5" y="192.8">X ± .1</text>
<text x="153" y="198">ALL DIMENSIONS IN INCHES</text>
<text x="153" y="199.8">UNLESS OTHERWISE SPECIFIED</text>
<text x="192.8" y="199.9">ANGLE ± .5</text>
<text x="194.9" y="198.1">.XXX ± .002</text>
</g>
<g font-size="1.7">
<text x="183.9" y="189.6">ROUGHNESS</text>
<text x="185.6" y="187.9">SURFACE</text>
</g>
<g font-size="1.4">
<text x="88.2" y="199">PROPRIETARY</text>
<text x="88.2" y="200.4">TO</text>
<text x="88.2" y="201.8">WRITTEN</text>
<text x="88.2" y="203.2">CONCORDIA</text>
<text x="91.2" y="200.4">BE</text>
<text x="94.4" y="200.4">RELEASED</text>
<text x="95.6" y="201.8">AUTHORIZATION</text>
<text x="98.5" y="203.2">UNIVERSITY</text>
<text x="99.7" y="199">INFORMATION</text>
<text x="103.2" y="200.4">WITHOUT</text>
<text x="108.6" y="201.8">FROM</text>
<text x="110.9" y="199">NOT</text>
</g>
<g font-size="1.1">
<text x="180.3" y="193.7" transform="rotate(-90 180.3 193.7)">OTHERWISE</text>
<text x="181.4" y="195.8" transform="rotate(-90 181.4 195.8)">SPECIFIED</text>
<text x="180.3" y="199.3" transform="rotate(-90 180.3 199.3)">UNLESS</text>
</g>
</svg>
